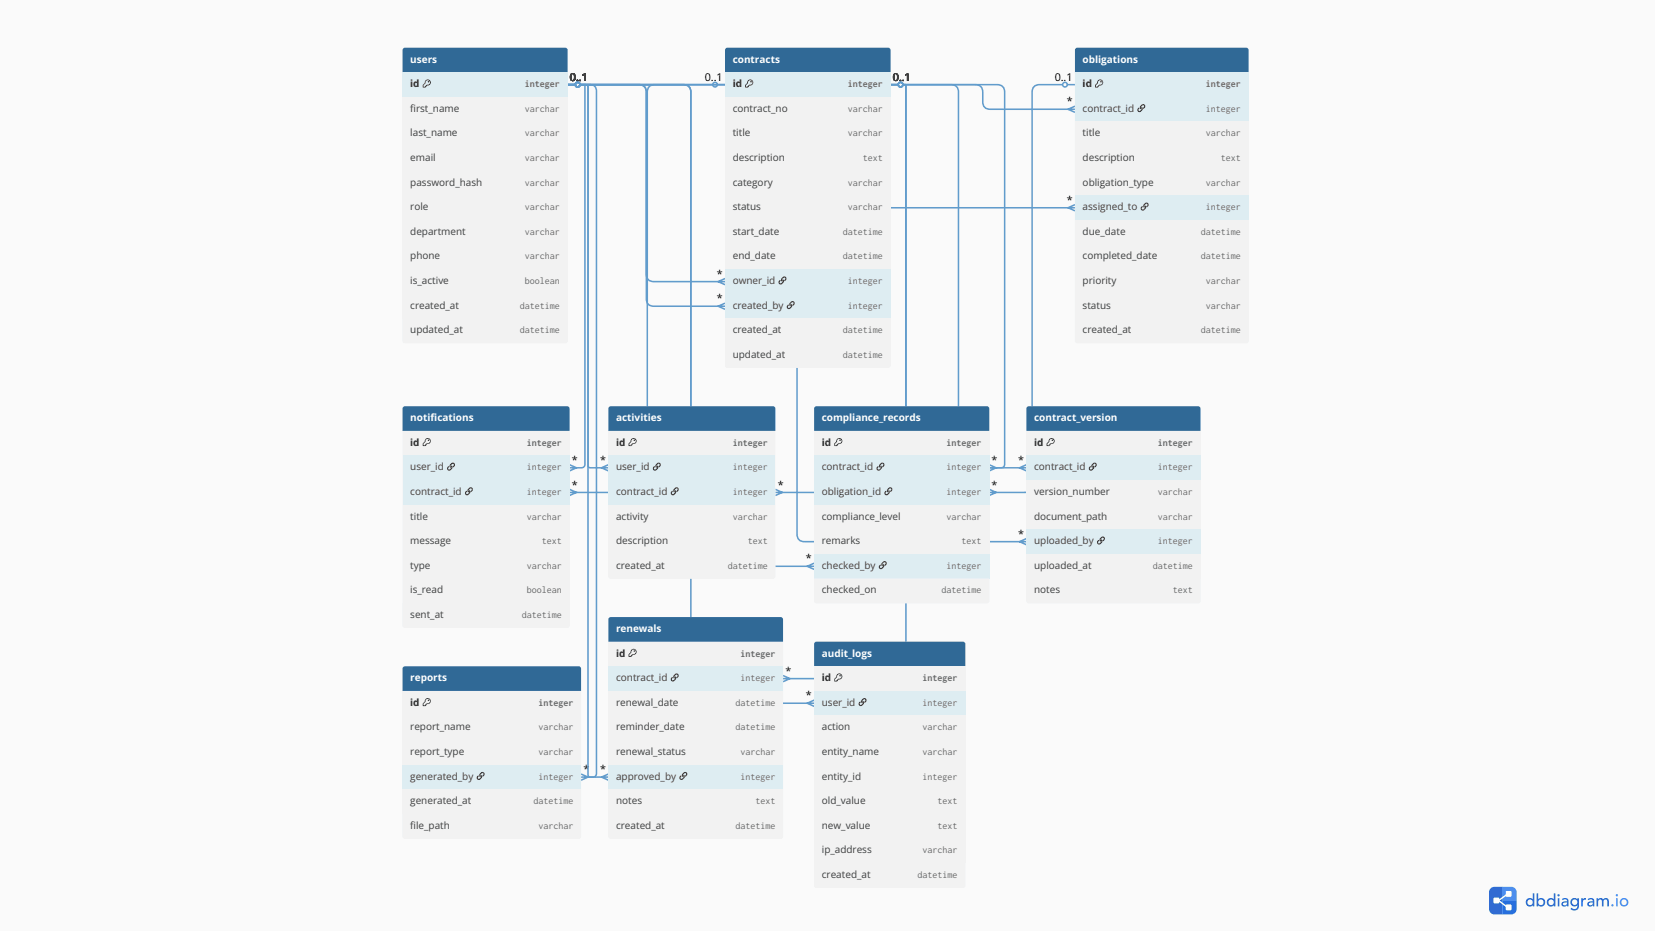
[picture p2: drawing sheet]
<svg xmlns="http://www.w3.org/2000/svg" width="677mm" height="381mm" viewBox="0 0 677 381" stroke-linecap="round" stroke-linejoin="round" font-family="sans-serif">
<path d="M0 0h677.3v381h-677.3z" fill="#fafafa"/>
<path d="M614.9 362.9h3.7l1.5 .7 .6 1.5v3.4h-5.8z" fill="#428cff"/>
<path d="M614.9 368.5h5.8v3.6l-.6 1.5-1.5 .6h-3.7z" fill="#2670de"/>
<path d="M610.1 363.6l1.5-.7h3.3v11.3l-3.9-.1-1.3-1-.3-1v-7z" fill="#2161cf"/>
<g fill="#fff">
<path d="M612.5 368.8l4.7-3.4 .3 .5-4.7 3.3z"/>
<path d="M612.8 367.8l4.5 3.5-.3 .4-4.5-3.5z"/>
<path d="M611.4 367.4l2.2 .1-.2 2.2-2.1-.2zM616.3 364.8l2.1-.1 .2 2.1-2.2 .2zM616.3 370.3l2.1-.1 .2 2.1-2.2 .2z"/>
</g>
<path d="M624.9 368l1.2-.5 1.2 .6v-2.5h.6v5.3h-.6v-.5a1.71 1.71 0 0 1-2.5 .1 1.71 1.71 0 0 1 .1-2.5zM625 369.3a1.15 1.15 0 0 0 2.3 0 1.15 1.15 0 0 0-2.3 0zM628.9 365.6h.6v2.5a1.68 1.68 0 0 1 2.4 0 1.68 1.68 0 0 1 0 2.3 1.68 1.68 0 0 1-2.4 0v.5h-.6zM629.5 369.3a1.15 1.15 0 0 0 2.3 0 1.15 1.15 0 0 0-2.3 0zM633.5 368l1.2-.5 1.2 .6v-2.5h.7v5.3h-.7v-.5a1.71 1.71 0 0 1-2.5 .1 1.71 1.71 0 0 1 .1-2.5zM633.7 369.3a1.14 1.14 0 0 0 2.2 0 1.14 1.14 0 0 0-2.2 0zM637.4 366.4a.46 .46 0 0 1 .9 0 .46 .46 0 0 1-.9 0zM637.5 367.6h.7v3.3h-.7zM639.2 368a1.56 1.56 0 0 1 2.7 .6v2.3h-.5v-.5a1.2 1.2 0 0 1-1.6 .7 1.2 1.2 0 0 1-.7-1.5 1.2 1.2 0 0 1 1.5-.7h.7a.95 .95 0 0 0-.7-.9 .95 .95 0 0 0-1 .4zM639.8 369.6a.79 .79 0 0 0 .8 .9 .79 .79 0 0 0 .7-1l-.6-.2zM643.2 368l1.2-.5 1.2 .6v-.5h.6v3.3a1.97 1.97 0 0 1-1.4 1.7 1.97 1.97 0 0 1-2.1-.6l.5-.5a1.32 1.32 0 0 0 1.6 .5 1.32 1.32 0 0 0 .7-1.6 1.68 1.68 0 0 1-2.4 0 1.68 1.68 0 0 1 .1-2.4zM643.4 369.2a1.11 1.11 0 0 0 2.2 0 1.11 1.11 0 0 0-2.2 0zM647.1 367.6h.7v.5l.5-.5h.8l-.2 .6a.92 .92 0 0 0-1.1 1.1v1.6h-.7zM649.8 368a1.56 1.56 0 0 1 2.7 .6v2.3h-.6v-.5a1.2 1.2 0 0 1-1.5 .7 1.2 1.2 0 0 1-.7-1.5 1.2 1.2 0 0 1 1.5-.7h.7a.95 .95 0 0 0-.7-.9 .95 .95 0 0 0-1.1 .4zM650.4 369.6a.79 .79 0 0 0 .8 .9 .79 .79 0 0 0 .7-1l-.6-.2zM653.4 367.6h.6v.5l.5-.5 .8-.1a.88 .88 0 0 0 1.5 .1h.8l.7 .5 .1 2.8h-.6v-2a.8 .8 0 0 0-.9-.8 .8 .8 0 0 0-.7 1v1.8h-.6v-1.7a.82 .82 0 0 0-.8-1.1 .82 .82 0 0 0-.7 1.1v1.7h-.7z" fill="#2161cf"/>
<path d="M659.5 370.5a.46 .46 0 0 1 .9 0 .46 .46 0 0 1-.9 0zM661.3 366.4a.46 .46 0 0 1 .9 0 .46 .46 0 0 1-.9 0zM661.4 367.6h.7v3.3h-.7zM662.9 369.2a1.77 1.77 0 0 1 3.5 0 1.77 1.77 0 0 1-3.5 0zM663.6 369.3a1.15 1.15 0 0 0 2.3 0 1.15 1.15 0 0 0-2.3 0z" fill="#428cff"/>
<g fill="none" stroke="#619ccc" stroke-width=".63" stroke-linecap="butt">
<path d="M232.3 34.6h3.2M237.4 34.6h24a2.78 2.78 0 0 1 3.1 3.2v74.3a2.78 2.78 0 0 0 3.2 3.1h29M237.4 34.6h24a2.78 2.78 0 0 1 3.1 3.2v84.4a2.78 2.78 0 0 0 3.2 3.1h29M237.4 34.6h95.6a2.78 2.78 0 0 1 3.1 3.2v44.1a2.78 2.78 0 0 0 3.2 3.1h100.6M237.4 34.6h1.6l.4 .4v154.9l-.4 1.2a3.3 3.3 0 0 1-2.8 .3h-3.1M237.4 34.6l2.6 .1 .5 .3 .2 .7v154.7l.1 .7 .5 .3h7.7M237.4 34.6h42.2a2.78 2.78 0 0 1 3.2 3.2v190.8a2.78 2.78 0 0 0 3.1 3.1h47.3M237.4 34.6h85.6a2.78 2.78 0 0 1 3.2 3.2v180.7a2.78 2.78 0 0 0 3.1 3.2h90.8M237.4 34.6h1.2a6.5 6.5 0 0 1 4.6 .5l.7 .9 .2 1.4v279l-.4 1.2a3.3 3.3 0 0 1-2.7 .4h-3.2M237.4 34.6l2.6 .1 .5 .3 .2 .7v281.3l.1 .7 .5 .3h7.7M237.4 34.6h42.2a2.78 2.78 0 0 1 3.2 3.2v246.8a2.78 2.78 0 0 0 3.1 3.2h47.3M291.7 34.6h-23.6a2.78 2.78 0 0 0-3.2 3.2v160.6a2.78 2.78 0 0 1-3.1 3.1h-28.7"/>
<path d="M293.6 34.6h3.1M364.5 34.6h3.1M369.5 34.6l.9 .1 .4 .6v239.3a2.78 2.78 0 0 1-3.2 3.1h-47.1M369.5 34.6l.9 .1 .4 .6v163.1a2.78 2.78 0 0 1-3.2 3.1h-50.3M369.5 34.6h29.6a2.78 2.78 0 0 1 3.1 3.2v3.8a2.78 2.78 0 0 0 3.2 3.1h34.5M369.5 34.6h38.5a2.78 2.78 0 0 1 3.2 3.2v152.1l-.4 1.2a3.3 3.3 0 0 1-2.8 .3h-3.1M369.5 34.6h19.6a2.78 2.78 0 0 1 3.2 3.2v150.5a2.78 2.78 0 0 0 3.1 3.1h24.7M434.9 34.6h-9.3a2.78 2.78 0 0 0-3.2 3.2v160.6a2.78 2.78 0 0 1-3.1 3.1h-14.4M436.8 34.6h3.1M439.9 43.5l-2.8 1.2 2.8 1.3M439.9 83.8l-2.8 1.2 2.8 1.3M296.7 114l-2.8 1.2 2.8 1.3"/>
<path d="M296.7 124.1l-2.8 1.2 2.8 1.3M233.1 190.2l2.8 1.2-2.8 1.3M249 190.2l-2.8 1.2 2.8 1.3M404.9 190.2l2.8 1.2-2.8 1.3M420.1 190.2l-2.9 1.2 2.9 1.3M233.1 200.3l2.8 1.2-2.8 1.3M317.3 200.3l2.9 1.2-2.9 1.3M404.9 200.3l2.8 1.2-2.8 1.3M333.2 230.5l-2.8 1.2 2.8 1.3M420.1 220.4l-2.9 1.3 2.9 1.2M320.5 276.5l2.8 1.2-2.8 1.3M333.2 286.5l-2.8 1.3 2.8 1.3"/>
<path d="M237.8 316.8l2.8 1.2-2.8 1.3M249 316.8l-2.8 1.2 2.8 1.3"/>
<circle cx="236.4" cy="34.6" r=".94"/>
<circle cx="292.6" cy="34.6" r=".94"/>
<circle cx="368.6" cy="34.6" r=".94"/>
<circle cx="435.9" cy="34.6" r=".94"/>
</g>
<path d="M165 19.8l.7-.3h65.7l.8 .6 .1 119.4-.6 .9h-66l-.9-.5v-119.4z" fill="#f2f2f2"/>
<path d="M165 19.8l.7-.3h65.7l.6 .3 .3 .7v9.1h-67.5v-9.1z" fill="#306996"/>
<path d="M164.8 29.6h67.5v10.1h-67.5z" fill="#deedf2"/>
<path d="M174.4 33.1a.93 .93 0 0 1 1.6 .5 .93 .93 0 0 1-1.3 1l-.8 .6v.3h-.6v-.6l.9-.9zM174.1 33l-.3 .9-.8 .9 .1 1h1.1l.6-.8a1.24 1.24 0 0 0 1.4-1.7 1.24 1.24 0 0 0-2.1-.3zM175.1 33.4a.31 .31 0 0 0 .6 0 .31 .31 0 0 0-.6 0z" fill="#2b2b2b"/>
<g fill="#f2f2f2">
<path d="M164.8 39.7h67.5v10.1h-67.5z"/>
<path d="M164.8 49.8h67.5v10h-67.5z"/>
<path d="M164.8 59.8h67.5v10.1h-67.5z"/>
<path d="M164.8 69.9h67.5v10.1h-67.5z"/>
<path d="M164.8 80h67.5v10.1h-67.5z"/>
<path d="M164.8 90.1h67.5v10h-67.5z"/>
<path d="M164.8 100.1h67.5v10.1h-67.5z"/>
<path d="M164.8 110.2h67.5v10.1h-67.5z"/>
<path d="M164.8 120.3h67.5v10.1h-67.5z"/>
<path d="M164.8 130.4h67.5v9.1l-.3 .7-.6 .2h-65.7l-.7-.2-.2-.7z"/>
<path d="M297 19.8l.7-.3h65.8l.9 .6 .1 129.5-.6 .8-66.2 .1-.9-.6-.1-129.4z"/>
</g>
<path d="M297 19.8l.7-.3h65.8l.7 .3 .3 .7v9.1h-67.8v-9.1z" fill="#306996"/>
<path d="M296.7 29.6h67.8v10.1h-67.8z" fill="#deedf2"/>
<path d="M306.4 33.1a.93 .93 0 0 1 1.6 .5 .93 .93 0 0 1-1.3 1l-.8 .6v.3h-.6v-.6l.9-.9zM306 33l-.2 .9-.8 .9v1h1.2l.6-.8a1.24 1.24 0 0 0 1.4-1.7 1.24 1.24 0 0 0-2.2-.3zM307 33.4a.35 .35 0 0 0 .7 0 .35 .35 0 0 0-.7 0z" fill="#2b2b2b"/>
<g fill="#f2f2f2">
<path d="M296.7 39.7h67.8v10.1h-67.8z"/>
<path d="M296.7 49.8h67.8v10h-67.8z"/>
<path d="M296.7 59.8h67.8v10.1h-67.8z"/>
<path d="M296.7 69.9h67.8v10.1h-67.8z"/>
<path d="M296.7 80h67.8v10.1h-67.8z"/>
<path d="M296.7 90.1h67.8v10h-67.8z"/>
<path d="M296.7 100.1h67.8v10.1h-67.8z"/>
</g>
<path d="M296.7 110.2h67.8v10.1h-67.8z" fill="#deedf2"/>
<path d="M319.9 113.9l.4-.5a.9 .9 0 0 1 1.5 .3 .9 .9 0 0 1-.9 1.2l.5-.8-.1-.4-.5-.1-.6 .6-.2 1-.4-.7zM318.8 114.9l.6-.3-.3 1 .6 .3 .7-.7-.2-.6 .3-.2a1.2 1.2 0 0 1-.2 1.6 1.2 1.2 0 0 1-1.6-.1z" fill="#3d3d3d"/>
<path d="M296.7 120.3h67.8v10.1h-67.8z" fill="#deedf2"/>
<path d="M323.2 123.9l.5-.4a.9 .9 0 0 1 1.5 .3 .9 .9 0 0 1-.9 1.2l.5-.8-.1-.4-.5-.1-.6 .6-.2 1-.4-.7zM322.2 125l.6-.3-.4 1 .6 .3 .8-.8-.2-.5 .3-.3a1.2 1.2 0 0 1-.2 1.7 1.2 1.2 0 0 1-1.7-.2z" fill="#3d3d3d"/>
<g fill="#f2f2f2">
<path d="M296.7 130.4h67.8v10h-67.8z"/>
<path d="M296.7 140.4h67.8v9.2l-.3 .6-.7 .3h-65.8l-.7-.3-.3-.6z"/>
<path d="M440.2 19.8l.7-.3h69.2l.8 .6 .1 119.4-.6 .9h-69.5l-.9-.5-.1-119.4z"/>
</g>
<path d="M440.2 19.8l.7-.3h69.2l.6 .3 .3 .7v9.1h-71.1v-9.1z" fill="#306996"/>
<path d="M439.9 29.6h71.1v10.1h-71.1z" fill="#deedf2"/>
<path d="M449.6 33.1a.93 .93 0 0 1 1.6 .5 .93 .93 0 0 1-1.3 1l-.8 .6v.3h-.6v-.6l.9-.9zM449.3 33l-.3 .9-.8 .9v1h1.2l.6-.8a1.24 1.24 0 0 0 1.4-1.7 1.24 1.24 0 0 0-2.1-.3zM450.3 33.4a.31 .31 0 0 0 .6 0 .31 .31 0 0 0-.6 0z" fill="#2b2b2b"/>
<path d="M439.9 39.7h71.1v10.1h-71.1z" fill="#deedf2"/>
<path d="M466.7 43.3l.5-.4a.9 .9 0 0 1 1.5 .3 .9 .9 0 0 1-.9 1.2l.5-.8-.1-.4-.5-.1-.6 .6-.2 1-.4-.7zM465.7 44.4l.6-.3-.4 1 .6 .3 .7-.8-.1-.6 .3-.2a1.2 1.2 0 0 1-.2 1.7 1.2 1.2 0 0 1-1.7-.2z" fill="#3d3d3d"/>
<g fill="#f2f2f2">
<path d="M439.9 49.8h71.1v10h-71.1z"/>
<path d="M439.9 59.8h71.1v10.1h-71.1z"/>
<path d="M439.9 69.9h71.1v10.1h-71.1z"/>
</g>
<path d="M439.9 80h71.1v10.1h-71.1z" fill="#deedf2"/>
<path d="M468.1 83.6l.5-.4a.9 .9 0 0 1 1.5 .3 .9 .9 0 0 1-.9 1.2l.4-.8-.1-.4-.5-.1-.6 .6-.1 1-.5-.7zM467.1 84.7l.5-.3-.3 1 .6 .3 .7-.8-.2-.5 .4-.3a1.2 1.2 0 0 1-.2 1.7 1.2 1.2 0 0 1-1.7-.2z" fill="#3d3d3d"/>
<g fill="#f2f2f2">
<path d="M439.9 90.1h71.1v10h-71.1z"/>
<path d="M439.9 100.1h71.1v10.1h-71.1z"/>
<path d="M439.9 110.2h71.1v10.1h-71.1z"/>
<path d="M439.9 120.3h71.1v10.1h-71.1z"/>
<path d="M439.9 130.4h71.1v9.1l-.3 .7-.6 .2h-69.2l-.7-.2-.3-.7z"/>
<path d="M165 166.5l.7-.2h66.5l.6 .2 .3 .7v88.8l-.3 .7-.6 .2h-66.5l-.7-.2-.2-.7v-88.8z"/>
</g>
<path d="M165 166.5l.7-.2h66.5l.6 .2 .3 .7v9.1h-68.3v-9.1z" fill="#306996"/>
<path d="M164.8 176.3h68.3v10.1h-68.3z" fill="#f2f2f2"/>
<path d="M174.4 179.8a.93 .93 0 0 1 1.6 .5 .93 .93 0 0 1-1.3 1l-.8 .6v.3h-.6v-.6l.9-.8zM174.1 179.8l-.3 .9-.8 .8 .1 1h1.1l.6-.8a1.24 1.24 0 0 0 1.4-1.7 1.24 1.24 0 0 0-2.1-.2zM175.1 180.2a.31 .31 0 0 0 .6 0 .31 .31 0 0 0-.6 0z" fill="#2b2b2b"/>
<path d="M164.8 186.4h68.3v10.1h-68.3z" fill="#deedf2"/>
<path d="M184.2 190.1l.5-.5a.9 .9 0 0 1 1.5 .3 .9 .9 0 0 1-.9 1.2l.4-.8-.1-.4-.4-.1-.6 .6-.2 1-.4-.7zM183.2 191.1l.6-.3-.4 1 .6 .3 .7-.7-.2-.6 .4-.2a1.2 1.2 0 0 1-.2 1.6 1.2 1.2 0 0 1-1.7-.1z" fill="#3d3d3d"/>
<path d="M164.8 196.5h68.3v10.1h-68.3z" fill="#deedf2"/>
<path d="M191.5 200.1l.5-.4a.9 .9 0 0 1 1.5 .3 .9 .9 0 0 1-.9 1.2l.5-.8-.1-.4-.5-.1-.6 .6-.2 1-.4-.7zM190.5 201.2l.6-.3-.4 1 .6 .3 .8-.8-.2-.5 .3-.3a1.2 1.2 0 0 1-.2 1.7 1.2 1.2 0 0 1-1.7-.2z" fill="#3d3d3d"/>
<g fill="#f2f2f2">
<path d="M164.8 206.6h68.3v10h-68.3z"/>
<path d="M164.8 216.6h68.3v10.1h-68.3z"/>
<path d="M164.8 226.7h68.3v10.1h-68.3z"/>
<path d="M164.8 236.8h68.3v10.1h-68.3z"/>
<path d="M164.8 246.9h68.3v9.1l-.3 .7-.6 .2h-66.5l-.7-.2-.2-.7z"/>
<path d="M249.3 166.5l.6-.2h66.5l.7 .2 .2 .7v68.6l-.2 .7-.7 .3h-66.5l-.6-.3-.3-.7v-68.6z"/>
</g>
<path d="M249.3 166.5l.6-.2h66.5l.7 .2 .2 .7v9.1h-68.3v-9.1z" fill="#306996"/>
<path d="M249 176.3h68.3v10.1h-68.3z" fill="#f2f2f2"/>
<path d="M258.6 179.8a.93 .93 0 0 1 1.6 .5 .93 .93 0 0 1-1.2 1l-.8 .6v.3h-.7v-.6l.9-.8zM258.3 179.8l-.2 .9-.8 .8v1h1.1l.6-.8a1.24 1.24 0 0 0 1.5-1.7 1.24 1.24 0 0 0-2.2-.2zM259.3 180.2a.31 .31 0 0 0 .6 0 .31 .31 0 0 0-.6 0z" fill="#2b2b2b"/>
<path d="M249 186.4h68.3v10.1h-68.3z" fill="#deedf2"/>
<path d="M268.5 190.1l.4-.5a.9 .9 0 0 1 1.5 .3 .9 .9 0 0 1-.9 1.2l.5-.8-.1-.4-.5-.1-.6 .6-.2 1-.4-.7zM267.4 191.1l.6-.3-.4 1 .6 .3 .8-.7-.2-.6 .3-.2a1.2 1.2 0 0 1-.2 1.6 1.2 1.2 0 0 1-1.7-.1z" fill="#3d3d3d"/>
<path d="M249 196.5h68.3v10.1h-68.3z" fill="#deedf2"/>
<path d="M275.8 200.1l.5-.4a.9 .9 0 0 1 1.4 .3 .9 .9 0 0 1-.9 1.2l.5-.8-.1-.4-.5-.1-.6 .6-.2 1-.4-.7zM274.8 201.2l.5-.3-.3 1 .6 .3 .7-.8-.2-.5 .3-.3a1.2 1.2 0 0 1-.2 1.7 1.2 1.2 0 0 1-1.6-.2z" fill="#3d3d3d"/>
<g fill="#f2f2f2">
<path d="M249 206.6h68.3v10h-68.3z"/>
<path d="M249 216.6h68.3v10.1h-68.3z"/>
<path d="M249 226.7h68.3v9.1l-.2 .7-.7 .3h-66.5l-.6-.3-.3-.7z"/>
<path d="M333.5 166.5l.6-.2h69.8l.7 .2 .3 .7v78.7l-.3 .7-.7 .3h-69.8l-.6-.3-.3-.7v-78.7z"/>
</g>
<path d="M333.5 166.5l.6-.2h69.8l.7 .2 .3 .7v9.1h-71.7v-9.1z" fill="#306996"/>
<path d="M333.2 176.3h71.7v10.1h-71.7z" fill="#f2f2f2"/>
<path d="M342.8 179.8a.93 .93 0 0 1 1.6 .5 .93 .93 0 0 1-1.2 1l-.8 .6v.3h-.7v-.6l.9-.8zM342.5 179.8l-.2 .9-.8 .8v1h1.1l.6-.8a1.24 1.24 0 0 0 1.5-1.7 1.24 1.24 0 0 0-2.2-.2zM343.5 180.2a.31 .31 0 0 0 .6 0 .31 .31 0 0 0-.6 0z" fill="#2b2b2b"/>
<path d="M333.2 186.4h71.7v10.1h-71.7z" fill="#deedf2"/>
<path d="M360 190.1l.5-.5a.9 .9 0 0 1 1.4 .3 .9 .9 0 0 1-.9 1.2l.5-.8-.1-.4-.5-.1-.6 .6-.2 1-.4-.7zM359 191.1l.5-.3-.3 1 .6 .3 .7-.7-.2-.6 .3-.2a1.2 1.2 0 0 1-.2 1.6 1.2 1.2 0 0 1-1.6-.1z" fill="#3d3d3d"/>
<path d="M333.2 196.5h71.7v10.1h-71.7z" fill="#deedf2"/>
<path d="M363.2 200.1l.5-.4a.9 .9 0 0 1 1.5 .3 .9 .9 0 0 1-.9 1.2l.4-.8-.1-.4-.4-.1-.7 .6-.1 1-.4-.7zM362.2 201.2l.6-.3-.4 1 .6 .3 .7-.8-.2-.5 .4-.3a1.2 1.2 0 0 1-.2 1.7 1.2 1.2 0 0 1-1.7-.2z" fill="#3d3d3d"/>
<g fill="#f2f2f2">
<path d="M333.2 206.6h71.7v10h-71.7z"/>
<path d="M333.2 216.6h71.7v10.1h-71.7z"/>
</g>
<path d="M333.2 226.7h71.7v10.1h-71.7z" fill="#deedf2"/>
<path d="M360.9 230.4l.5-.5a.9 .9 0 0 1 1.5 .3 .9 .9 0 0 1-.9 1.2l.5-.8-.2-.4-.4-.1-.6 .6-.2 1-.4-.7zM359.9 231.4l.6-.3-.4 1 .6 .3 .7-.7-.2-.6 .4-.2a1.2 1.2 0 0 1-.2 1.6 1.2 1.2 0 0 1-1.7-.1z" fill="#3d3d3d"/>
<g fill="#f2f2f2">
<path d="M333.2 236.8h71.7v9.1l-.3 .7-.7 .3h-69.8l-.6-.3-.3-.7z"/>
<path d="M420.4 166.5l.6-.2h69.4l.6 .2 .3 .7v78.7l-.3 .7-.6 .3h-69.4l-.6-.3-.3-.7v-78.7z"/>
</g>
<path d="M420.4 166.5l.6-.2h69.4l.6 .2 .3 .7v9.1h-71.2v-9.1z" fill="#306996"/>
<path d="M420.1 176.3h71.2v10.1h-71.2z" fill="#f2f2f2"/>
<path d="M429.7 179.8a.93 .93 0 0 1 1.6 .5 .93 .93 0 0 1-1.3 1l-.7 .6v.3h-.7v-.6l.9-.8zM429.4 179.8l-.2 .9-.9 .8 .1 1h1.1l.6-.8a1.24 1.24 0 0 0 1.5-1.7 1.24 1.24 0 0 0-2.2-.2zM430.4 180.2a.31 .31 0 0 0 .6 0 .31 .31 0 0 0-.6 0z" fill="#2b2b2b"/>
<path d="M420.1 186.4h71.2v10.1h-71.2z" fill="#deedf2"/>
<path d="M446.9 190.1l.4-.5a.9 .9 0 0 1 1.5 .3 .9 .9 0 0 1-.9 1.2l.5-.8-.1-.4-.5-.1-.6 .6-.2 1-.4-.7zM445.8 191.1l.6-.3-.3 1 .5 .3 .8-.7-.2-.6 .3-.2a1.2 1.2 0 0 1-.2 1.6 1.2 1.2 0 0 1-1.7-.1z" fill="#3d3d3d"/>
<g fill="#f2f2f2">
<path d="M420.1 196.5h71.2v10.1h-71.2z"/>
<path d="M420.1 206.6h71.2v10h-71.2z"/>
</g>
<path d="M420.1 216.6h71.2v10.1h-71.2z" fill="#deedf2"/>
<path d="M450.2 220.3l.5-.5a.9 .9 0 0 1 1.5 .3 .9 .9 0 0 1-.9 1.2l.4-.7-.1-.5h-.4l-.6 .5-.2 1-.4-.7zM449.2 221.3l.6-.2-.4 1 .6 .2 .7-.7-.2-.6 .4-.2a1.2 1.2 0 0 1-.2 1.7 1.2 1.2 0 0 1-1.7-.2z" fill="#3d3d3d"/>
<g fill="#f2f2f2">
<path d="M420.1 226.7h71.2v10.1h-71.2z"/>
<path d="M420.1 236.8h71.2v9.1l-.3 .7-.6 .3h-69.4l-.6-.3-.3-.7z"/>
<path d="M165 273l.7-.3h71.2l.6 .3 .3 .6v68.7l-.3 .6-.6 .3h-71.2l-.7-.3-.2-.6v-68.7z"/>
</g>
<path d="M165 273l.7-.3h71.2l.6 .3 .3 .6v9.2h-73v-9.2z" fill="#306996"/>
<path d="M164.8 282.8h73v10h-73z" fill="#f2f2f2"/>
<path d="M174.4 286.3a.93 .93 0 0 1 1.6 .4 .93 .93 0 0 1-1.3 1.1l-.8 .6v.3h-.6v-.7l.9-.8zM174.1 286.2l-.3 .9-.8 .8 .1 1h1.1l.6-.8a1.24 1.24 0 0 0 1.4-1.6 1.24 1.24 0 0 0-2.1-.3zM175.1 286.6a.31 .31 0 0 0 .6 0 .31 .31 0 0 0-.6 0z" fill="#2b2b2b"/>
<g fill="#f2f2f2">
<path d="M164.8 292.8h73v10.1h-73z"/>
<path d="M164.8 302.9h73v10.1h-73z"/>
</g>
<path d="M164.8 313h73v10.1h-73z" fill="#deedf2"/>
<path d="M196.3 316.6l.5-.4a.9 .9 0 0 1 1.5 .3 .9 .9 0 0 1-.9 1.2l.5-.8-.1-.4-.5-.1-.6 .6-.2 1-.4-.7zM195.3 317.7l.6-.3-.4 1 .6 .3 .7-.8-.1-.5 .3-.3a1.2 1.2 0 0 1-.2 1.7 1.2 1.2 0 0 1-1.7-.2z" fill="#3d3d3d"/>
<g fill="#f2f2f2">
<path d="M164.8 323.1h73v10h-73z"/>
<path d="M164.8 333.1h73v9.2l-.3 .6-.6 .3h-71.2l-.7-.3-.2-.6z"/>
<path d="M249.3 252.8l.6-.3h69.6l.7 .3 .3 .7v88.8l-.3 .6-.7 .3h-69.6l-.6-.3-.3-.6v-88.8z"/>
</g>
<path d="M249.3 252.8l.6-.3h69.6l.7 .3 .3 .7v9.1h-71.5v-9.1z" fill="#306996"/>
<path d="M249 262.6h71.5v10.1h-71.5z" fill="#f2f2f2"/>
<path d="M258.6 266.1a.93 .93 0 0 1 1.6 .5 .93 .93 0 0 1-1.2 1l-.8 .6v.3h-.7v-.6l.9-.9zM258.3 266l-.2 .9-.8 .9v1h1.1l.6-.8a1.24 1.24 0 0 0 1.5-1.7 1.24 1.24 0 0 0-2.2-.3zM259.3 266.4a.31 .31 0 0 0 .6 0 .31 .31 0 0 0-.6 0z" fill="#2b2b2b"/>
<path d="M249 272.7h71.5v10.1h-71.5z" fill="#deedf2"/>
<path d="M275.8 276.3l.5-.4a.9 .9 0 0 1 1.4 .3 .9 .9 0 0 1-.9 1.2l.5-.8-.1-.4-.5-.1-.6 .6-.2 1-.4-.7zM274.8 277.4l.5-.3-.3 1 .6 .3 .7-.8-.2-.6 .3-.2a1.2 1.2 0 0 1-.2 1.7 1.2 1.2 0 0 1-1.6-.2z" fill="#3d3d3d"/>
<g fill="#f2f2f2">
<path d="M249 282.8h71.5v10h-71.5z"/>
<path d="M249 292.8h71.5v10.1h-71.5z"/>
<path d="M249 302.9h71.5v10.1h-71.5z"/>
</g>
<path d="M249 313h71.5v10.1h-71.5z" fill="#deedf2"/>
<path d="M279.3 316.6l.5-.4a.9 .9 0 0 1 1.5 .3 .9 .9 0 0 1-.9 1.2l.4-.8-.1-.4-.5-.1-.6 .6-.1 1-.5-.7zM278.3 317.7l.5-.3-.3 1 .6 .3 .7-.8-.2-.5 .4-.3a1.2 1.2 0 0 1-.2 1.7 1.2 1.2 0 0 1-1.7-.2z" fill="#3d3d3d"/>
<g fill="#f2f2f2">
<path d="M249 323.1h71.5v10h-71.5z"/>
<path d="M249 333.1h71.5v9.2l-.3 .6-.7 .3h-69.6l-.6-.3-.3-.6z"/>
<path d="M333.5 262.9l.6-.3h60l.9 .6 .1 99.2-.6 .9-60.4 .1-.8-.6-.1-99.3z"/>
</g>
<path d="M333.5 262.9l.6-.3h60l.7 .3 .3 .6v9.2h-61.9v-9.2z" fill="#306996"/>
<path d="M333.2 272.7h61.9v10.1h-61.9z" fill="#f2f2f2"/>
<path d="M342.8 276.2a.93 .93 0 0 1 1.6 .4 .93 .93 0 0 1-1.2 1.1l-.8 .6v.3h-.7v-.6l.9-.9zM342.5 276.1l-.2 .9-.8 .8v1.1h1.1l.6-.9a1.24 1.24 0 0 0 1.5-1.6 1.24 1.24 0 0 0-2.2-.3zM343.5 276.5a.31 .31 0 0 0 .6 0 .31 .31 0 0 0-.6 0z" fill="#2b2b2b"/>
<path d="M333.2 282.8h61.9v10h-61.9z" fill="#deedf2"/>
<path d="M352.7 286.4l.4-.5a.9 .9 0 0 1 1.5 .3 .9 .9 0 0 1-.9 1.3l.5-.8-.1-.4-.5-.1-.6 .5-.2 1.1-.4-.8zM351.6 287.4l.6-.2-.4 1 .6 .3 .8-.8-.2-.6 .3-.2a1.2 1.2 0 0 1-.2 1.7 1.2 1.2 0 0 1-1.7-.2z" fill="#3d3d3d"/>
<g fill="#f2f2f2">
<path d="M333.2 292.8h61.9v10.1h-61.9z"/>
<path d="M333.2 302.9h61.9v10.1h-61.9z"/>
<path d="M333.2 313h61.9v10.1h-61.9z"/>
<path d="M333.2 323.1h61.9v10h-61.9z"/>
<path d="M333.2 333.1h61.9v10.1h-61.9z"/>
<path d="M333.2 343.2h61.9v10.1h-61.9z"/>
<path d="M333.2 353.3h61.9v9.1l-.3 .7-.7 .3h-60l-.6-.3-.3-.7z"/>
</g>
<g font-size="4.4">
<text x="233.3" y="33.1">0..1</text>
<text x="288.4" y="33.1">0..1</text>
<text x="365.4" y="33.1">0..1</text>
<text x="431.6" y="33.1">0..1</text>
<text x="436.6" y="43.1">*</text>
<text x="436.6" y="83.4">*</text>
<text x="293.4" y="113.7">*</text>
<text x="293.4" y="123.7">*</text>
<text x="234" y="189.9">*</text>
<text x="245.6" y="189.9">*</text>
<text x="405.8" y="189.9">*</text>
<text x="416.7" y="189.9">*</text>
<text x="234" y="199.9">*</text>
<text x="318.3" y="199.9">*</text>
<text x="405.8" y="199.9">*</text>
<text x="416.7" y="220.1">*</text>
<text x="329.8" y="230.2">*</text>
<text x="321.4" y="276.1">*</text>
<text x="329.8" y="286.2">*</text>
<text x="238.8" y="316.4">*</text>
<text x="245.6" y="316.4">*</text>
</g>
<g font-size="4.1" fill="#fff">
<text x="167.9" y="25.6">users</text>
<text x="299.9" y="25.6">contracts</text>
<text x="443.1" y="25.6">obligations</text>
<text x="167.9" y="172.3">notifications</text>
<text x="252.1" y="172.3">activities</text>
<text x="336.3" y="172.3">compliance_records</text>
<text x="423.2" y="172.3">contract_version</text>
<text x="252.1" y="258.6">renewals</text>
<text x="336.3" y="268.7">audit_logs</text>
<text x="167.9" y="278.7">reports</text>
</g>
<g font-size="4.1" fill="#2c2c2c">
<text x="167.9" y="35.7">id</text>
<text x="299.9" y="35.7">id</text>
<text x="443.1" y="35.7">id</text>
<text x="167.9" y="182.4">id</text>
<text x="252.1" y="182.4">id</text>
<text x="336.3" y="182.4">id</text>
<text x="423.2" y="182.4">id</text>
<text x="252.1" y="268.7">id</text>
<text x="336.3" y="278.7">id</text>
<text x="167.9" y="288.8">id</text>
</g>
<g font-size="4.1" fill="#6a6a6a">
<text x="214.8" y="35.7">integer</text>
<text x="347" y="35.7">integer</text>
<text x="493.5" y="35.7">integer</text>
<text x="214.8" y="45.7">varchar</text>
<text x="347" y="45.7">varchar</text>
<text x="493.5" y="45.7">integer</text>
<text x="214.8" y="55.8">varchar</text>
<text x="347" y="55.8">varchar</text>
<text x="493.5" y="55.8">varchar</text>
<text x="214.8" y="65.9">varchar</text>
<text x="353.1" y="65.9">text</text>
<text x="499.7" y="65.9">text</text>
<text x="214.8" y="76">varchar</text>
<text x="347" y="76">varchar</text>
<text x="493.5" y="76">varchar</text>
<text x="214.8" y="86">varchar</text>
<text x="347" y="86">varchar</text>
<text x="493.5" y="86">integer</text>
<text x="214.8" y="96.1">varchar</text>
<text x="344.9" y="96.1">datetime</text>
<text x="491.5" y="96.1">datetime</text>
<text x="214.8" y="106.2">varchar</text>
<text x="344.9" y="106.2">datetime</text>
<text x="491.5" y="106.2">datetime</text>
<text x="214.8" y="116.3">boolean</text>
<text x="347" y="116.3">integer</text>
<text x="493.5" y="116.3">varchar</text>
<text x="212.8" y="126.3">datetime</text>
<text x="347" y="126.3">integer</text>
<text x="493.5" y="126.3">varchar</text>
<text x="212.8" y="136.4">datetime</text>
<text x="344.9" y="136.4">datetime</text>
<text x="491.5" y="136.4">datetime</text>
<text x="344.9" y="146.5">datetime</text>
<text x="215.6" y="182.4">integer</text>
<text x="299.9" y="182.4">integer</text>
<text x="387.4" y="182.4">integer</text>
<text x="473.8" y="182.4">integer</text>
<text x="215.6" y="192.5">integer</text>
<text x="299.9" y="192.5">integer</text>
<text x="387.4" y="192.5">integer</text>
<text x="473.8" y="192.5">integer</text>
<text x="215.6" y="202.5">integer</text>
<text x="299.9" y="202.5">integer</text>
<text x="387.4" y="202.5">integer</text>
<text x="473.8" y="202.5">varchar</text>
<text x="215.6" y="212.6">varchar</text>
<text x="299.9" y="212.6">varchar</text>
<text x="387.4" y="212.6">varchar</text>
<text x="473.8" y="212.6">varchar</text>
<text x="221.8" y="222.7">text</text>
<text x="306" y="222.7">text</text>
<text x="393.5" y="222.7">text</text>
<text x="473.8" y="222.7">integer</text>
<text x="215.6" y="232.8">varchar</text>
<text x="297.8" y="232.8">datetime</text>
<text x="387.4" y="232.8">integer</text>
<text x="471.8" y="232.8">datetime</text>
<text x="215.6" y="242.8">boolean</text>
<text x="385.3" y="242.8">datetime</text>
<text x="480" y="242.8">text</text>
<text x="213.6" y="252.9">datetime</text>
<text x="303" y="268.7">integer</text>
<text x="303" y="278.7">integer</text>
<text x="377.6" y="278.7">integer</text>
<text x="220.3" y="288.8">integer</text>
<text x="301" y="288.8">datetime</text>
<text x="377.6" y="288.8">integer</text>
<text x="220.3" y="298.9">varchar</text>
<text x="301" y="298.9">datetime</text>
<text x="377.6" y="298.9">varchar</text>
<text x="220.3" y="309">varchar</text>
<text x="303" y="309">varchar</text>
<text x="377.6" y="309">varchar</text>
<text x="220.3" y="319">integer</text>
<text x="303" y="319">integer</text>
<text x="377.6" y="319">integer</text>
<text x="218.3" y="329.1">datetime</text>
<text x="309.1" y="329.1">text</text>
<text x="383.7" y="329.1">text</text>
<text x="220.3" y="339.2">varchar</text>
<text x="301" y="339.2">datetime</text>
<text x="383.7" y="339.2">text</text>
<text x="377.6" y="349.3">varchar</text>
<text x="375.6" y="359.3">datetime</text>
</g>
<g font-size="4.1" fill="#3c3c3c">
<text x="167.9" y="45.7">first_name</text>
<text x="299.9" y="45.7">contract_no</text>
<text x="443.1" y="45.7">contract_id</text>
<text x="167.9" y="55.8">last_name</text>
<text x="299.9" y="55.8">title</text>
<text x="443.1" y="55.8">title</text>
<text x="167.9" y="65.9">email</text>
<text x="299.9" y="65.9">description</text>
<text x="443.1" y="65.9">description</text>
<text x="167.9" y="76">password_hash</text>
<text x="299.9" y="76">category</text>
<text x="443.1" y="76">obligation_type</text>
<text x="167.9" y="86">role</text>
<text x="299.9" y="86">status</text>
<text x="443.1" y="86">assigned_to</text>
<text x="167.9" y="96.1">department</text>
<text x="299.9" y="96.1">start_date</text>
<text x="443.1" y="96.1">due_date</text>
<text x="167.9" y="106.2">phone</text>
<text x="299.9" y="106.2">end_date</text>
<text x="443.1" y="106.2">completed_date</text>
<text x="167.9" y="116.3">is_active</text>
<text x="299.9" y="116.3">owner_id</text>
<text x="443.1" y="116.3">priority</text>
<text x="167.9" y="126.3">created_at</text>
<text x="299.9" y="126.3">created_by</text>
<text x="443.1" y="126.3">status</text>
<text x="167.9" y="136.4">updated_at</text>
<text x="299.9" y="136.4">created_at</text>
<text x="443.1" y="136.4">created_at</text>
<text x="299.9" y="146.5">updated_at</text>
<text x="167.9" y="192.5">user_id</text>
<text x="252.1" y="192.5">user_id</text>
<text x="336.3" y="192.5">contract_id</text>
<text x="423.2" y="192.5">contract_id</text>
<text x="167.9" y="202.5">contract_id</text>
<text x="252.1" y="202.5">contract_id</text>
<text x="336.3" y="202.5">obligation_id</text>
<text x="423.2" y="202.5">version_number</text>
<text x="167.9" y="212.6">title</text>
<text x="252.1" y="212.6">activity</text>
<text x="336.3" y="212.6">compliance_level</text>
<text x="423.2" y="212.6">document_path</text>
<text x="167.9" y="222.7">message</text>
<text x="252.1" y="222.7">description</text>
<text x="336.3" y="222.7">remarks</text>
<text x="423.2" y="222.7">uploaded_by</text>
<text x="167.9" y="232.8">type</text>
<text x="252.1" y="232.8">created_at</text>
<text x="336.3" y="232.8">checked_by</text>
<text x="423.2" y="232.8">uploaded_at</text>
<text x="167.9" y="242.8">is_read</text>
<text x="336.3" y="242.8">checked_on</text>
<text x="423.2" y="242.8">notes</text>
<text x="167.9" y="252.9">sent_at</text>
<text x="252.1" y="278.7">contract_id</text>
<text x="252.1" y="288.8">renewal_date</text>
<text x="336.3" y="288.8">user_id</text>
<text x="167.9" y="298.9">report_name</text>
<text x="252.1" y="298.9">reminder_date</text>
<text x="336.3" y="298.9">action</text>
<text x="167.9" y="309">report_type</text>
<text x="252.1" y="309">renewal_status</text>
<text x="336.3" y="309">entity_name</text>
<text x="167.9" y="319">generated_by</text>
<text x="252.1" y="319">approved_by</text>
<text x="336.3" y="319">entity_id</text>
<text x="167.9" y="329.1">generated_at</text>
<text x="252.1" y="329.1">notes</text>
<text x="336.3" y="329.1">old_value</text>
<text x="167.9" y="339.2">file_path</text>
<text x="252.1" y="339.2">created_at</text>
<text x="336.3" y="339.2">new_value</text>
<text x="336.3" y="349.3">ip_address</text>
<text x="336.3" y="359.3">created_at</text>
</g>
</svg>
